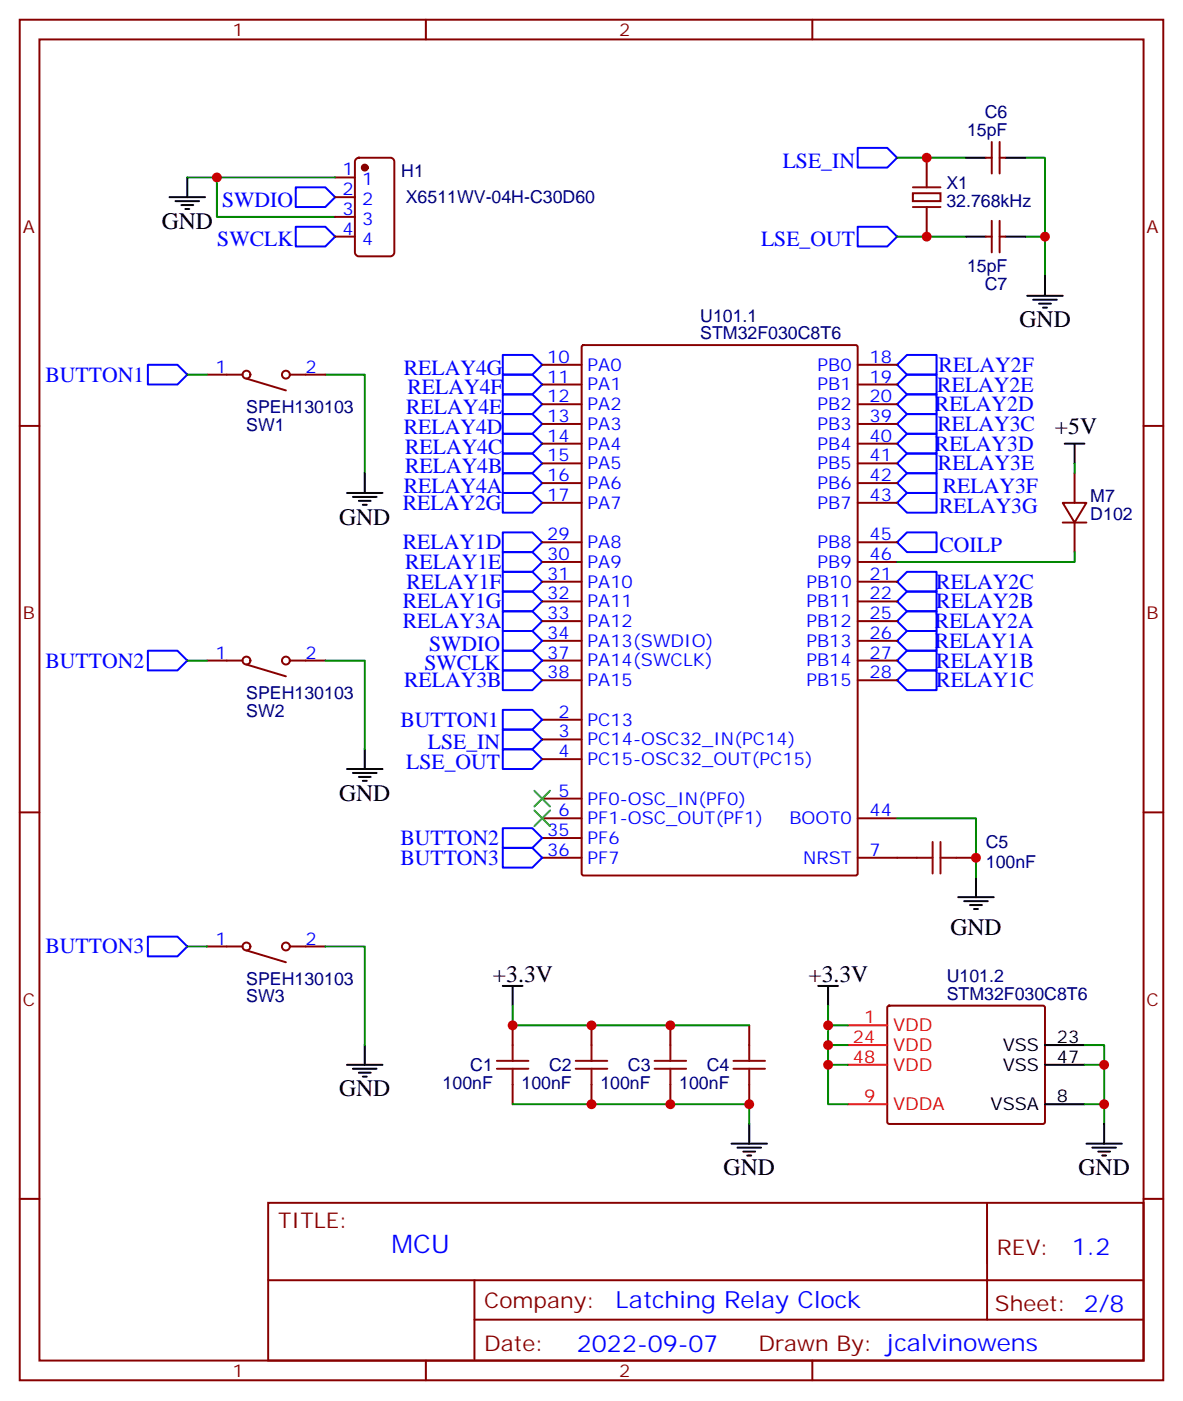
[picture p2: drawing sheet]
<svg xmlns="http://www.w3.org/2000/svg" width="212mm" height="251mm" viewBox="0 0 212 251" stroke-linecap="round" stroke-linejoin="round" font-family="sans-serif">
<g fill="none" stroke="#870000" stroke-width=".35">
<path d="M3.5 3.5h204.6v243.4h-204.6zM7.1 7.1h197.5v236.3h-197.5zM76.2 3.5v3.6M145.3 3.5v3.6M60 31.8h3.5M60 35.3h3.5M60 38.8h3.5M63.7 28.4l.5-.2h5.6a.71 .71 0 0 1 .8 .7v16.3a.76 .76 0 0 1-.8 .7h-5.6a.76 .76 0 0 1-.7-.7v-16.3zM163.3 34.6h5v1.4h-5zM165.8 28.2v5.3M165.8 37v5.3M176.4 28.2h1"/>
<path d="M177.4 25.4v5.6M177.4 39.5v5.7M178.9 25.4v5.6M178.9 39.5v5.7M178.9 28.2h1M60 42.3h3.5M176.4 42.3h1M178.9 42.3h1M3.5 76.2h3.6M37 67h6.4M44.1 67.7l7.1 2.1M51.9 67h6.3"/>
<path d="M97 65.3h7.1M97 68.8h7.1M97 72.3h7.1M97 75.8h7.1M97 79.4h7.1M104.1 61.9l.3-.2h48.7l.3 .2 .1 94.4-.2 .3h-48.9l-.3-.2zM153.5 65.3h7M153.5 68.8h7M153.5 72.3h7M153.5 75.8h7M153.5 79.4h7M204.6 76.2h3.5"/>
<path d="M97 82.9h7.1M97 86.4h7.1M97 90h7.1M97 97h7.1M153.5 82.9h7M153.5 86.4h7M153.5 90h7M153.5 97h7M190.1 90h4.3l-2.1 3.5zM190.1 93.5h4.3M192.3 84.7v5.3M192.3 93.5v5.3"/>
<path d="M37 118.2h6.4M44.1 118.9l7.1 2.1M51.9 118.2h6.3M97 100.5h7.1M97 104.1h7.1M97 107.6h7.1M97 111.1h7.1M97 114.7h7.1M97 118.2h7.1M153.5 100.5h7M153.5 104.1h7M153.5 107.6h7"/>
<path d="M153.5 111.1h7M153.5 114.7h7M153.5 118.2h7M97 121.7h7.1M97 128.8h7.1M97 132.3h7.1M97 135.8h7.1M153.5 121.7h7M3.5 145.3h3.6M97 153.5h7.1M97 146.4h7.1M97 142.9h7.1"/>
<path d="M97 149.9h7.1M153.5 153.5h10.5M153.5 146.4h7M171.1 153.5h3.5M204.6 145.3h3.5M37 169.3h6.4M44.1 170l7.1 2.2M51.9 169.3h6.3M91.7 183.4v3.6M91.7 194v3.6M105.8 183.4v3.6M105.8 194v3.6"/>
<path d="M119.9 183.4v3.6M119.9 194v3.6M134.1 183.4v3.6M134.1 194v3.6M158.8 180.1l.3-.2 27.7 .1 .2 .3-.1 20.6-.3 .2-27.7-.1-.2-.3zM3.5 214.5h3.6M48 215.2h156.6v28.2h-156.6zM176.6 215.2v20.9M204.6 214.5h3.5M48 229h156.5M84.9 236.1h119.6M84.9 229v14.2"/>
<path d="M76.2 243.4v3.5M145.3 243.4v3.5"/>
<circle cx="44.1" cy="67" r=".71"/>
<circle cx="51.2" cy="67" r=".71"/>
<circle cx="44.1" cy="118.2" r=".71"/>
<circle cx="51.2" cy="118.2" r=".71"/>
<circle cx="44.1" cy="169.3" r=".71"/>
<circle cx="51.2" cy="169.3" r=".71"/>
</g>
<g fill="none" stroke="#008700" stroke-width=".35">
<path d="M33.5 31.8h26.5M38.8 31.8v7h21.2M160.5 28.2h12.4M183.4 28.2h3.6v21.2M160.5 42.3h12.4M183.4 42.3h3.6M33.5 67h3.5M58.2 67h7.1v17.7M192.3 98.8v1.7h-31.8M192.3 82.9v1.8M33.5 118.2h3.5M58.2 118.2h7.1v15.9"/>
<path d="M160.5 146.4h14.1v10.6M33.5 169.3h3.5M58.2 169.3h7.1v17.7M91.7 179.9v3.5h42.4M148.2 179.9v3.5M91.7 197.6h42.4v3.5M148.2 187v3.5h3.5M148.2 190.5v7.1h3.5M151.7 183.4h-3.5v3.6h3.5M194 187h3.6v14.1M194 190.5h3.6M194 197.6h3.6"/>
</g>
<g fill="none" stroke="#00f" stroke-width=".35">
<path d="M52.9 33.5h5.3l1.8 1.8-1.8 1.7h-5.3zM153.5 26.5h5.2l1.8 1.7-1.8 1.8h-5.2zM52.9 40.6h5.3l1.8 1.7-1.8 1.8h-5.3zM153.5 40.6h5.2l1.8 1.7-1.8 1.8h-5.2zM26.5 65.3h5.2l1.8 1.7-1.8 1.8h-5.2zM90 77.6h5.2l1.8 1.8-1.8 1.7h-5.2zM90 74.1h5.2l1.8 1.7-1.8 1.8h-5.2zM90 70.6h5.2l1.8 1.7-1.8 1.8h-5.2zM90 67h5.2l1.8 1.8-1.8 1.8h-5.2zM90 63.5h5.2l1.8 1.8-1.8 1.7h-5.2zM162.3 77.6h5.3v3.5h-5.3l-1.8-1.7zM162.3 74.1h5.3v3.5h-5.3l-1.8-1.8z"/>
<path d="M162.3 70.6h5.3v3.5h-5.3l-1.8-1.8zM162.3 67h5.3v3.6h-5.3l-1.8-1.8zM162.3 63.5h5.3v3.5h-5.3l-1.8-1.7zM90 98.8h5.2l1.8 1.7-1.8 1.8h-5.2zM90 95.2h5.2l1.8 1.8-1.8 1.8h-5.2zM90 88.2h5.2l1.8 1.8-1.8 1.7h-5.2zM90 84.7h5.2l1.8 1.7-1.8 1.8h-5.2zM90 81.1h5.2l1.8 1.8-1.8 1.8h-5.2zM162.3 95.2h5.3v3.6h-5.3l-1.8-1.8zM162.3 88.2h5.3v3.5h-5.3l-1.8-1.7zM162.3 84.7h5.3v3.5h-5.3l-1.8-1.8zM162.3 81.1h5.3v3.6h-5.3l-1.8-1.8z"/>
<path d="M26.5 116.4h5.2l1.8 1.8-1.8 1.7h-5.2zM90 119.9h5.2l1.8 1.8-1.8 1.8h-5.2zM90 109.4h5.2l1.8 1.7-1.8 1.8h-5.2zM90 105.8h5.2l1.8 1.8-1.8 1.8h-5.2zM90 102.3h5.2l1.8 1.8-1.8 1.7h-5.2zM90 112.9h5.2l1.8 1.8-1.8 1.7h-5.2zM90 116.4h5.2l1.8 1.8-1.8 1.7h-5.2zM162.3 119.9h5.3v3.6h-5.3l-1.8-1.8zM162.3 116.4h5.3v3.5h-5.3l-1.8-1.7zM162.3 112.9h5.3v3.5h-5.3l-1.8-1.7zM162.3 109.4h5.3v3.5h-5.3l-1.8-1.8zM162.3 105.8h5.3v3.6h-5.3l-1.8-1.8z"/>
<path d="M162.3 102.3h5.3v3.5h-5.3l-1.8-1.7zM90 134.1h5.2l1.8 1.7-1.8 1.8h-5.2zM90 130.5h5.2l1.8 1.8-1.8 1.8h-5.2zM90 127h5.2l1.8 1.8-1.8 1.7h-5.2zM90 148.2h5.2l1.8 1.7-1.8 1.8h-5.2zM90 151.7h5.2l1.8 1.8-1.8 1.7h-5.2zM26.5 167.6h5.2l1.8 1.7-1.8 1.8h-5.2z"/>
</g>
<g fill="none" stroke="#000" stroke-width=".35">
<path d="M30.3 35.3h6.4M31.4 36h4.2M32.5 36.7h2.1M33.2 37.4h.7M33.5 31.8v3.5M172.9 28.2h3.5M179.9 28.2h3.5M172.9 42.3h3.5M179.9 42.3h3.5M183.8 52.9h6.3M184.9 53.6h4.2M185.9 54.3h2.1"/>
<path d="M186.6 55h.7M187 49.4v3.5M190.5 79.4h3.5M192.3 79.4v3.5M62.1 88.2h6.3M63.1 88.9h4.3M64.2 89.6h2.1M64.9 90.3h.7M65.3 84.7v3.5M62.1 137.6h6.3M63.1 138.3h4.3M64.2 139h2.1"/>
<path d="M64.9 139.7h.7M65.3 134.1v3.5M174.6 157v3.5M90 176.4h3.5M91.7 176.4v3.5M146.4 176.4h3.5M148.2 176.4v3.5M171.4 160.5h6.4M172.5 161.2h4.2M173.6 161.9h2.1M174.3 162.6h.7M62.1 190.5h6.3"/>
<path d="M63.1 191.2h4.3M64.2 191.9h2.1M64.9 192.6h.7M65.3 187v3.5M187 187h7M187 190.5h7M187 197.6h7M130.9 204.6h6.3M131.9 205.3h4.3M133 206h2.1M133.7 206.7h.7M134.1 201.1v3.5"/>
<path d="M194.4 204.6h6.3M195.4 205.3h4.3M196.5 206h2.1M197.2 206.7h.7M197.6 201.1v3.5"/>
</g>
<path d="M163.3 33.5h5M163.3 37h5" fill="none" stroke="#871200" stroke-width=".35"/>
<g fill="none" stroke="#a10000" stroke-width=".35">
<path d="M164 153.5h2.9M166.9 150.6v5.7M168.3 150.6v5.7M168.3 153.5h2.8M88.9 191.2h5.6M88.9 189.8h5.6M91.7 187v2.8M91.7 191.2v2.8M103 191.2h5.7M103 189.8h5.7M105.8 187v2.8M105.8 191.2v2.8"/>
<path d="M117.1 191.2h5.7M117.1 189.8h5.7M119.9 187v2.8M119.9 191.2v2.8M131.2 191.2h5.7M131.2 189.8h5.7M134.1 187v2.8M134.1 191.2v2.8"/>
</g>
<path d="M151.7 183.4h7M151.7 187h7M151.7 190.5h7M151.7 197.6h7" fill="none" stroke="#f00" stroke-width=".35"/>
<circle cx="65.3" cy="30" r=".53" fill="#870000" stroke="#870000" stroke-width=".35"/>
<path d="M95.6 141.5l2.8 2.8M95.6 145l2.8 2.8M98.4 141.5l-2.8 2.8M98.4 145l-2.8 2.8" fill="none" stroke="#3c3" stroke-width=".35"/>
<g fill="#c00">
<circle cx="165.8" cy="42.3" r=".88"/>
<circle cx="165.8" cy="28.2" r=".88"/>
<circle cx="38.8" cy="31.7" r=".88"/>
<circle cx="197.6" cy="190.5" r=".88"/>
<circle cx="197.6" cy="197.6" r=".88"/>
<circle cx="174.6" cy="153.5" r=".88"/>
<circle cx="148.2" cy="187" r=".88"/>
<circle cx="148.2" cy="190.5" r=".88"/>
<circle cx="148.2" cy="183.4" r=".88"/>
<circle cx="91.7" cy="183.4" r=".88"/>
<circle cx="105.8" cy="183.4" r=".88"/>
<circle cx="119.9" cy="183.4" r=".88"/>
<circle cx="105.8" cy="197.6" r=".88"/>
<circle cx="119.9" cy="197.6" r=".88"/>
<circle cx="134.1" cy="197.6" r=".88"/>
<circle cx="187" cy="42.3" r=".88"/>
</g>
<text font-size="4.6" fill="#00f" x="70.1" y="224.2">MCU</text>
<g font-size="4.2">
<text x="28.9" y="40.9">GND</text>
<text x="182.4" y="58.6">GND</text>
<text x="188.7" y="77.6">+5V</text>
<text x="60.7" y="93.8">GND</text>
<text x="60.7" y="143.2">GND</text>
<text x="170" y="167.2">GND</text>
<text x="88.2" y="175.7">+3.3V</text>
<text x="144.6" y="175.7">+3.3V</text>
<text x="60.7" y="196.1">GND</text>
<text x="129.5" y="210.3">GND</text>
<text x="193" y="210.3">GND</text>
</g>
<g font-size="4.2" fill="#00f">
<text x="191.8" y="224.5">1.2</text>
<text x="110.2" y="234">Latching Relay Clock</text>
<text x="103.2" y="241.8">2022-09-07</text>
</g>
<g font-size="3.9" fill="#00f">
<text x="140" y="30">LSE_IN</text>
<text x="39.7" y="37">SWDIO</text>
<text x="38.9" y="44.1">SWCLK</text>
<text x="136.2" y="44.1">LSE_OUT</text>
<text x="8.1" y="68.3">BUTTON1</text>
<text x="72.2" y="67">RELAY4G</text>
<text x="72.9" y="70.6">RELAY4F</text>
<text x="167.7" y="70.1">RELAY2E</text>
<text x="167.9" y="66.5">RELAY2F</text>
<text x="72.2" y="77.6">RELAY4D</text>
<text x="72.7" y="74.1">RELAY4E</text>
<text x="167.3" y="73.6">RELAY2D</text>
<text x="167.7" y="77.1">RELAY3C</text>
<text x="72.5" y="81.1">RELAY4C</text>
<text x="167.3" y="80.6">RELAY3D</text>
<text x="72.2" y="88.2">RELAY4A</text>
<text x="72.5" y="84.7">RELAY4B</text>
<text x="167.8" y="84.2">RELAY3E</text>
<text x="168.7" y="88.2">RELAY3F</text>
<text x="72.1" y="91.2">RELAY2G</text>
<text x="168" y="91.7">RELAY3G</text>
<text x="72.1" y="98.2">RELAY1D</text>
<text x="72.5" y="101.8">RELAY1E</text>
<text x="168.1" y="98.8">COILP</text>
<text x="72.7" y="105.3">RELAY1F</text>
<text x="167.5" y="105.3">RELAY2C</text>
<text x="72.1" y="112.4">RELAY3A</text>
<text x="72.1" y="108.8">RELAY1G</text>
<text x="167.3" y="112.4">RELAY2A</text>
<text x="167.5" y="108.9">RELAY2B</text>
<text x="8.1" y="119.4">BUTTON2</text>
<text x="75.9" y="119.9">SWCLK</text>
<text x="76.8" y="116.4">SWDIO</text>
<text x="167.3" y="115.9">RELAY1A</text>
<text x="167.5" y="119.4">RELAY1B</text>
<text x="72.3" y="122.9">RELAY3B</text>
<text x="167.5" y="123">RELAY1C</text>
<text x="71.6" y="130">BUTTON1</text>
<text x="72.7" y="137.6">LSE_OUT</text>
<text x="76.5" y="134.1">LSE_IN</text>
<text x="71.6" y="151.2">BUTTON2</text>
<text x="71.6" y="154.7">BUTTON3</text>
<text x="8.1" y="170.6">BUTTON3</text>
</g>
<g font-size="3.9" fill="#800">
<text x="49.7" y="219.8">TITLE:</text>
<text x="178.4" y="224.5">REV:</text>
<text x="86.6" y="234">Company:</text>
<text x="178" y="234.6">Sheet: 2/8</text>
<text x="86.6" y="241.7">Date:</text>
<text x="135.7" y="241.7">Drawn By: jcalvinowens</text>
</g>
<g font-size="3.2" fill="#800">
<text x="41.6" y="6.5">1</text>
<text x="110.8" y="6.5">2</text>
<text x="4.1" y="41.6">A</text>
<text x="205.1" y="41.6">A</text>
<text x="4.1" y="110.8">B</text>
<text x="205.1" y="110.8">B</text>
<text x="4.1" y="179.9">C</text>
<text x="205.1" y="179.9">C</text>
<text x="41.6" y="246.4">1</text>
<text x="110.8" y="246.4">2</text>
</g>
<g font-size="3.2" fill="#000080">
<text x="176.2" y="21.2">C6</text>
<text x="173" y="24.3">15pF</text>
<text x="71.8" y="31.8">H1</text>
<text x="169.3" y="33.9">X1</text>
<text x="72.6" y="36.4">X6511WV-04H-C30D60</text>
<text x="169.3" y="37">32.768kHz</text>
<text x="173" y="48.7">15pF</text>
<text x="176.2" y="51.9">C7</text>
<text x="125.3" y="57.6">U101.1</text>
<text x="125.3" y="60.7">STM32F030C8T6</text>
<text x="44.1" y="73.9">SPEH130103</text>
<text x="44.1" y="77">SW1</text>
<text x="195.1" y="89.9">M7</text>
<text x="195.1" y="93.1">D102</text>
<text x="44.1" y="125">SPEH130103</text>
<text x="44.1" y="128.2">SW2</text>
<text x="176.4" y="155.2">100nF</text>
<text x="176.4" y="151.7">C5</text>
<text x="44.1" y="176.2">SPEH130103</text>
<text x="44.1" y="179.3">SW3</text>
<text x="169.4" y="178.9">STM32F030C8T6</text>
<text x="169.4" y="175.7">U101.2</text>
<text x="84.1" y="191.7">C1</text>
<text x="98.2" y="191.7">C2</text>
<text x="112.4" y="191.7">C3</text>
<text x="126.5" y="191.7">C4</text>
<text x="79.2" y="194.8">100nF</text>
<text x="93.3" y="194.8">100nF</text>
<text x="107.4" y="194.8">100nF</text>
<text x="121.5" y="194.8">100nF</text>
</g>
<g font-size="3.2" fill="#00f">
<text x="61.3" y="31.4">1</text>
<text x="61.3" y="34.9">2</text>
<text x="64.8" y="33.2">1</text>
<text x="61.3" y="38.5">3</text>
<text x="61.3" y="42">4</text>
<text x="64.8" y="36.7">2</text>
<text x="64.8" y="40.2">3</text>
<text x="64.8" y="43.7">4</text>
<text x="97.9" y="64.9">10</text>
<text x="155.6" y="64.9">18</text>
<text x="38.6" y="66.7">1</text>
<text x="54.7" y="66.7">2</text>
<text x="97.9" y="68.4">11</text>
<text x="97.9" y="72">12</text>
<text x="105.1" y="66.3">PA0</text>
<text x="105.1" y="69.8">PA1</text>
<text x="146.3" y="66.3">PB0</text>
<text x="146.3" y="69.8">PB1</text>
<text x="155.6" y="68.4">19</text>
<text x="155.6" y="72">20</text>
<text x="97.9" y="75.5">13</text>
<text x="105.1" y="73.4">PA2</text>
<text x="105.1" y="76.9">PA3</text>
<text x="146.3" y="73.4">PB2</text>
<text x="146.3" y="76.9">PB3</text>
<text x="155.6" y="75.5">39</text>
<text x="97.9" y="79">14</text>
<text x="97.9" y="82.5">15</text>
<text x="105.1" y="80.4">PA4</text>
<text x="105.1" y="84">PA5</text>
<text x="146.3" y="80.4">PB4</text>
<text x="146.3" y="84">PB5</text>
<text x="155.6" y="79">40</text>
<text x="155.6" y="82.5">41</text>
<text x="97.9" y="86.1">16</text>
<text x="97.9" y="89.6">17</text>
<text x="105.1" y="87.5">PA6</text>
<text x="146.3" y="87.5">PB6</text>
<text x="155.6" y="86.1">42</text>
<text x="155.6" y="89.6">43</text>
<text x="105.1" y="91">PA7</text>
<text x="146.3" y="91">PB7</text>
<text x="97.9" y="96.7">29</text>
<text x="97.9" y="100.2">30</text>
<text x="105.1" y="98.1">PA8</text>
<text x="105.1" y="101.6">PA9</text>
<text x="146.3" y="98.1">PB8</text>
<text x="146.3" y="101.6">PB9</text>
<text x="155.6" y="96.7">45</text>
<text x="155.6" y="100.2">46</text>
<text x="97.9" y="103.7">31</text>
<text x="97.9" y="107.2">32</text>
<text x="105.1" y="105.1">PA10</text>
<text x="144.3" y="105.1">PB10</text>
<text x="155.6" y="103.7">21</text>
<text x="155.6" y="107.2">22</text>
<text x="97.9" y="110.8">33</text>
<text x="105.1" y="108.7">PA11</text>
<text x="105.1" y="112.2">PA12</text>
<text x="144.3" y="108.7">PB11</text>
<text x="144.3" y="112.2">PB12</text>
<text x="155.6" y="110.8">25</text>
<text x="38.6" y="117.8">1</text>
<text x="54.7" y="117.8">2</text>
<text x="97.9" y="114.3">34</text>
<text x="97.9" y="117.8">37</text>
<text x="105.1" y="115.7">PA13(SWDIO)</text>
<text x="105.1" y="119.2">PA14(SWCLK)</text>
<text x="144.3" y="115.7">PB13</text>
<text x="144.3" y="119.2">PB14</text>
<text x="155.6" y="114.3">26</text>
<text x="155.6" y="117.8">27</text>
<text x="97.9" y="121.4">38</text>
<text x="105.1" y="122.8">PA15</text>
<text x="144.3" y="122.8">PB15</text>
<text x="155.6" y="121.4">28</text>
<text x="99.9" y="128.4">2</text>
<text x="99.9" y="131.9">3</text>
<text x="105.1" y="129.8">PC13</text>
<text x="99.9" y="135.5">4</text>
<text x="105.1" y="133.3">PC14-OSC32_IN(PC14)</text>
<text x="105.1" y="136.9">PC15-OSC32_OUT(PC15)</text>
<text x="99.9" y="142.5">5</text>
<text x="105.1" y="143.9">PF0-OSC_IN(PF0)</text>
<text x="97.9" y="149.6">35</text>
<text x="99.9" y="146">6</text>
<text x="105.1" y="147.5">PF1-OSC_OUT(PF1)</text>
<text x="141.3" y="147.5">BOOT0</text>
<text x="155.6" y="146">44</text>
<text x="97.9" y="153.1">36</text>
<text x="105.1" y="151">PF6</text>
<text x="105.1" y="154.5">PF7</text>
<text x="143.7" y="154.5">NRST</text>
<text x="155.6" y="153.1">7</text>
<text x="38.6" y="169">1</text>
<text x="54.7" y="169">2</text>
</g>
<g font-size="3.2" fill="#f00">
<text x="154.6" y="183.1">1</text>
<text x="159.8" y="184.5">VDD</text>
<text x="152.6" y="186.6">24</text>
<text x="152.6" y="190.1">48</text>
<text x="159.8" y="188">VDD</text>
<text x="159.8" y="191.6">VDD</text>
<text x="154.6" y="197.2">9</text>
<text x="159.8" y="198.6">VDDA</text>
</g>
<g font-size="3.2">
<text x="179.4" y="188">VSS</text>
<text x="179.4" y="191.6">VSS</text>
<text x="189.1" y="186.6">23</text>
<text x="189.1" y="190.1">47</text>
<text x="189.1" y="197.2">8</text>
<text x="177.2" y="198.6">VSSA</text>
</g>
</svg>
